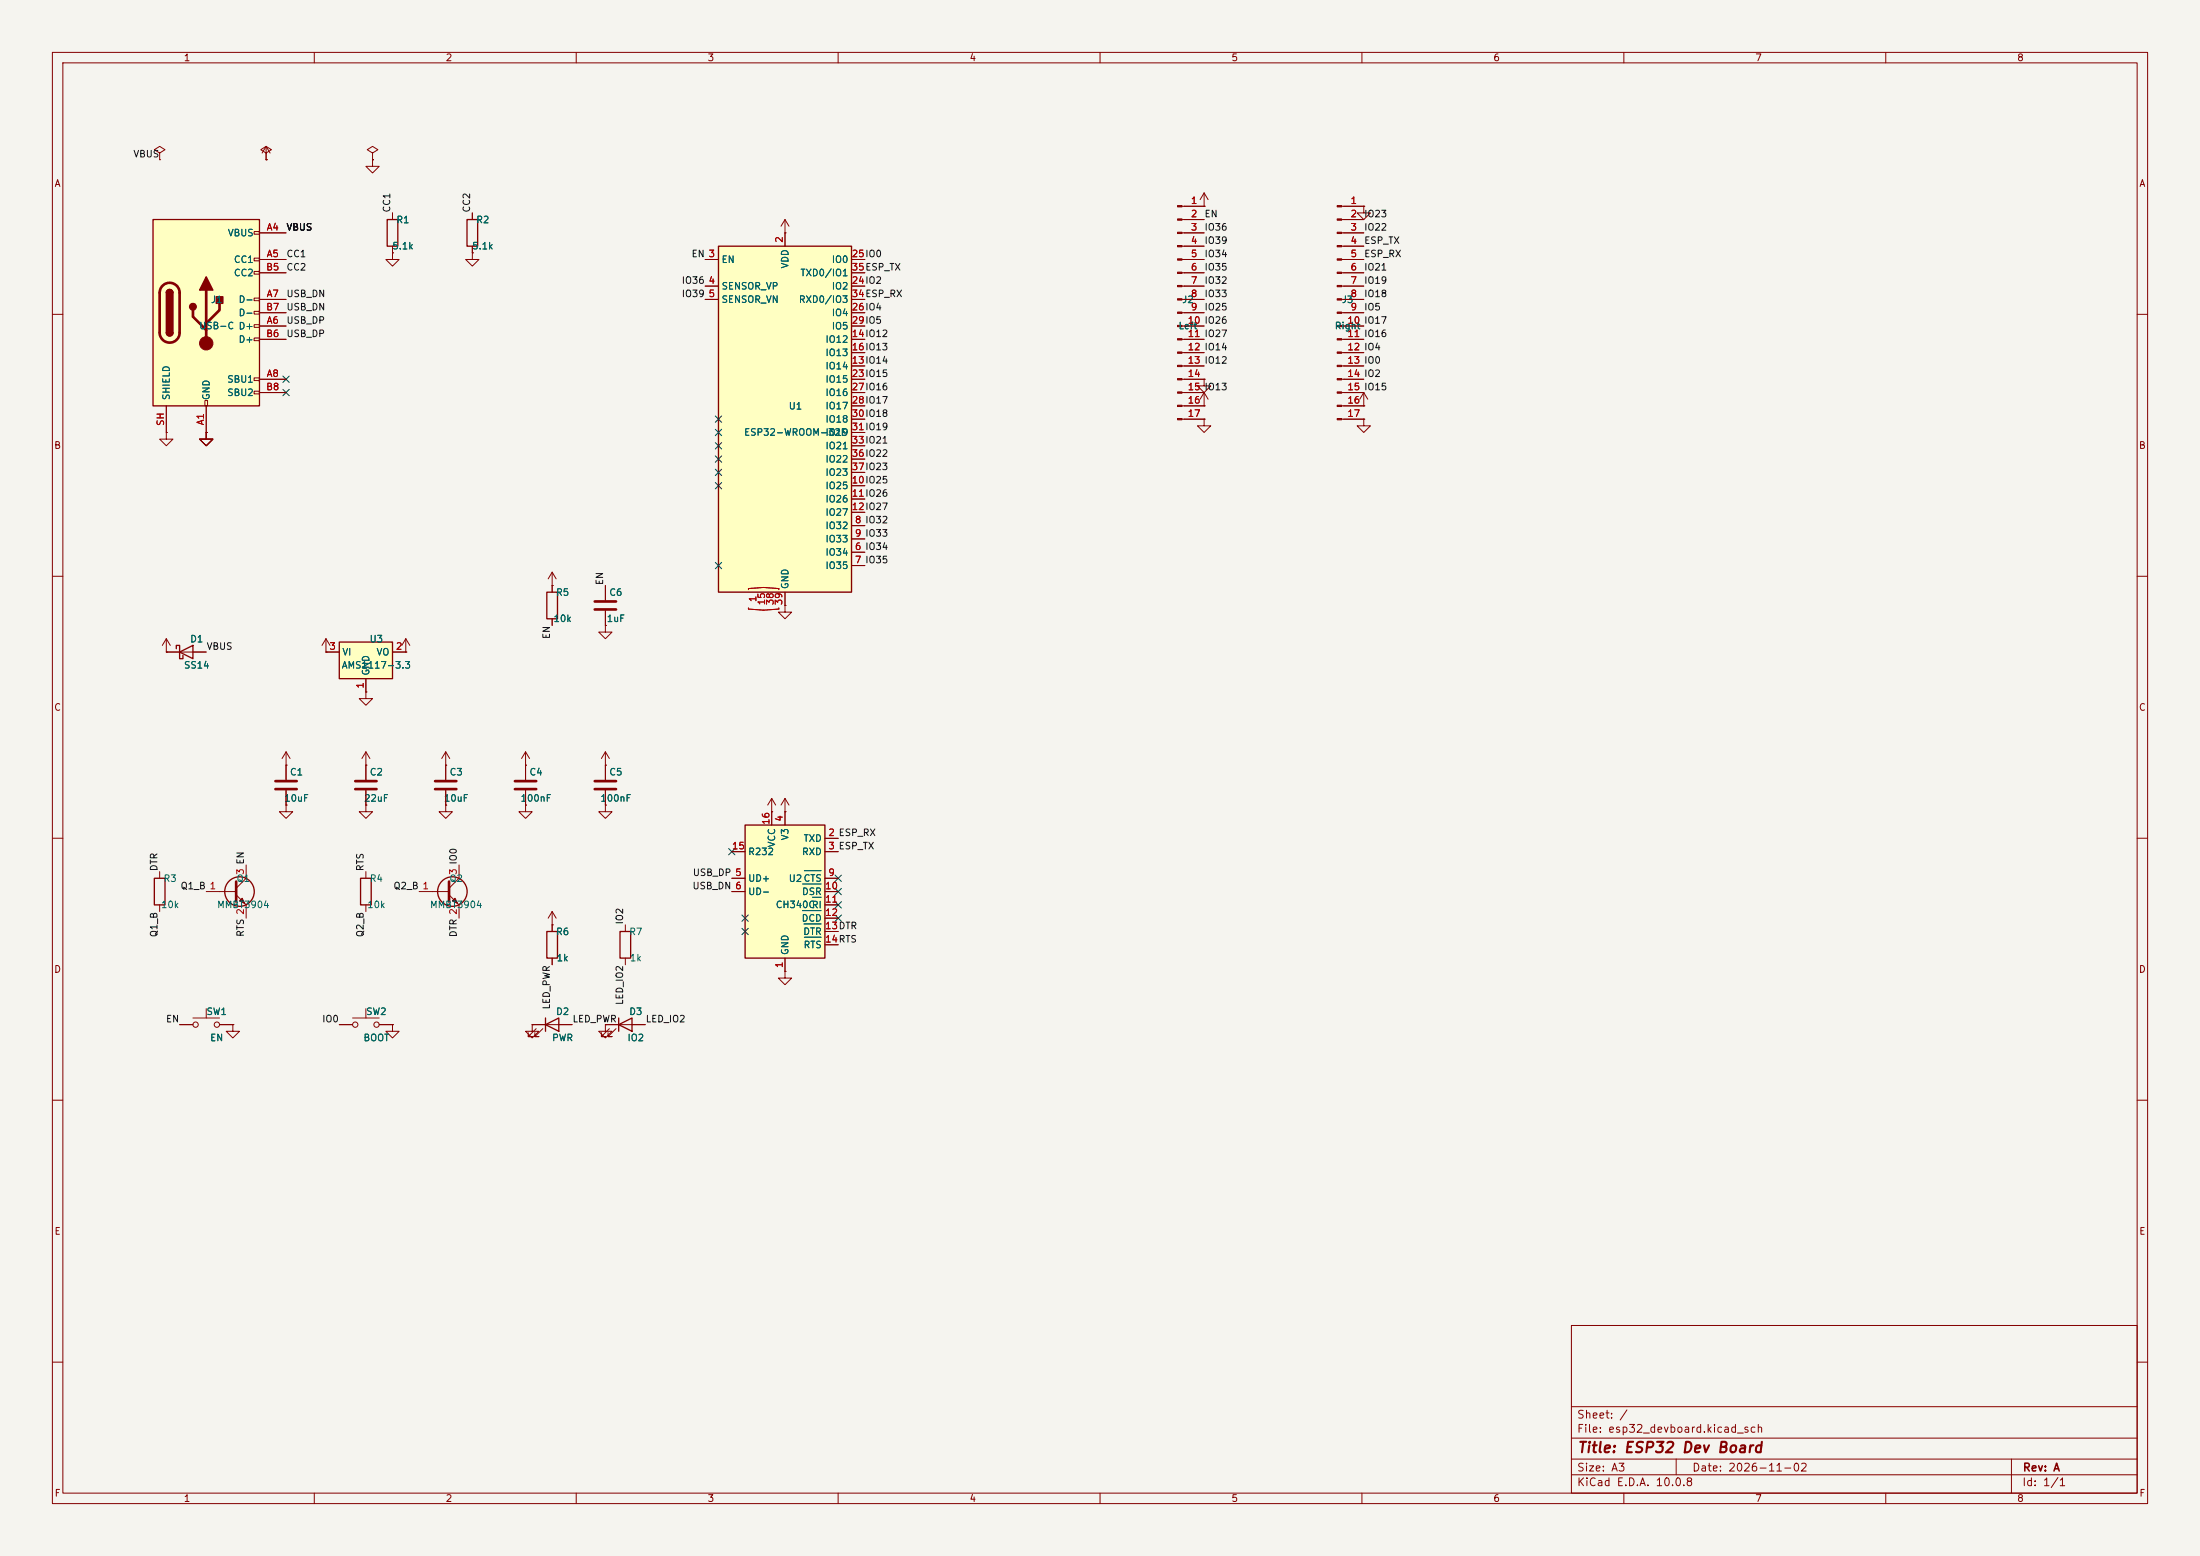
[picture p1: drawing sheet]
<svg xmlns="http://www.w3.org/2000/svg" width="420mm" height="297mm" viewBox="0 0 420 297" stroke-linecap="round" stroke-linejoin="round" font-family="sans-serif">
<path d="M0 0h420v297h-420z" fill="#f5f4ef" stroke="#f5f4ef" stroke-width=".19"/>
<g fill="none" stroke="#840000" stroke-width=".19">
<path d="M10 10h400v277h-400zM12 12h396v273h-396zM60 10v2M110 10v2M160 10v2M210 10v2M260 10v2M310 10v2M360 10v2M71.1 29.2l1-.6-1-.7-1 .7 1 .6v1.3M71.1 30.5h.1M74.9 48.3v1.2h1.3l-1.3 1.3-1.2-1.3h1.2"/>
<path d="M74.9 48.3h.1M90.2 48.3v1.2h1.2l-1.2 1.3-1.3-1.3h1.3M90.2 48.3h.1M149.9 44.5h.1M149.9 41.9l-.8 1.3M149.9 41.9l.7 1.3M149.9 41.9v2.6M10 60h2M408 60h2M39.4 82.6v1.2h1.2l-1.2 1.3-1.3-1.3h1.3M39.4 82.6h.1M10 110h2"/>
<path d="M408 110h2M62.2 124.5h.1M62.2 121.9l-.7 1.3M62.2 121.9l.8 1.3M62.2 121.9v2.6M77.5 124.5h.1M77.5 121.9l-.8 1.3M77.5 121.9l.7 1.3M77.5 121.9v2.6M10 160h2M408 160h2M10 210h2"/>
<path d="M408 210h2M300 253h108v32h-108zM10 260h2M300 278.5h108M300 274.5h108M300 268.5h108M320 278.5v3M384 278.5v6.5M408 260h2M60 285v2M110 285v2M160 285v2"/>
<path d="M210 285v2M260 285v2M300 281.5h108M310 285v2M360 285v2"/>
</g>
<path d="M29.2 41.9h20.3v35.6h-20.3z" fill="#ffffc2"/>
<g fill="none" stroke="#840000" stroke-width=".19">
<path d="M30.5 29.2l1-.6-1-.7-1 .7 1 .6v1.3M30.5 30.5h.1M50.8 29.2l1-.6-1-.7-1 .7 1 .6v1.3M50.8 30.5h.1M50.8 27.9l-.8 1.3M50.8 27.9l.8 1.3M50.8 27.9v2.6M225.7 39.4h4.2M229.9 39.4h.1M229.9 36.8l-.8 1.3M229.9 36.8l.7 1.3M229.9 36.8v2.6"/>
<path d="M256.1 39.4h4.2M260.3 39.4v1.2h1.3l-1.3 1.3-1.2-1.3h1.2M260.3 39.4h.1M48.5 44.2h1v.5h-1zM48.5 49.3h1v.5h-1zM48.5 51.8h1v.5h-1zM48.5 56.9h1v.5h-1zM48.5 59.4h1v.5h-1zM49.5 44.5h5.1M49.5 49.5h5.1M49.5 57.2h5.1M49.5 52.1h5.1"/>
<path d="M49.5 59.7h5.1M225.7 44.5h4.2M225.7 49.5h4.2M225.7 57.2h4.2M225.7 52.1h4.2M225.7 59.7h4.2M225.7 41.9h4.2M225.7 47h4.2M225.7 54.6h4.2M256.1 44.5h4.2M256.1 49.5h4.2M256.1 57.2h4.2"/>
<path d="M256.1 52.1h4.2M256.1 59.7h4.2M256.1 41.9h4.2M256.1 47h4.2M256.1 54.6h4.2M31.7 77.5v5.1M39.1 76.5h.5v1h-.5zM39.4 77.5v5.1M48.5 62h1v.5h-1zM48.5 64.5h1v.5h-1zM48.5 72.1h1v.5h-1zM48.5 74.7h1v.5h-1z"/>
<path d="M49.5 62.2h5.1M49.5 72.4h5.1M49.5 64.8h5.1M49.5 74.9h5.1M225.7 62.2h4.2M225.7 72.4h4.2M225.7 64.8h4.2M225.7 74.9h4.2M225.7 67.3h4.2M225.7 69.9h4.2M225.7 77.5h4.2M229.9 77.5h.1"/>
<path d="M229.9 72.4v1.3h1.2l-1.2 1.2-1.3-1.2h1.3M229.9 72.4h.1M229.9 74.9v2.6M229.9 74.9l-.8 1.3M229.9 74.9l.7 1.3M256.1 62.2h4.2M256.1 72.4h4.2M256.1 64.8h4.2M256.1 74.9h4.2M256.1 67.3h4.2M256.1 69.9h4.2M256.1 77.5h4.2"/>
<path d="M260.3 77.5h.1M260.3 74.9l-.7 1.3M260.3 74.9l.8 1.3M260.3 74.9v2.6M31.7 82.6v1.2h1.3l-1.3 1.3-1.2-1.3h1.2M31.7 82.6h.1M39.4 82.6v1.2h1.2l-1.2 1.3-1.3-1.3h1.3M39.4 82.6h.1M225.7 80h4.2M229.9 80v1.3h1.2l-1.2 1.3-1.3-1.3h1.3M229.9 80h.1M256.1 80h4.2"/>
<path d="M260.3 80v1.3h1.3l-1.3 1.3-1.2-1.3h1.2M260.3 80h.1M105.4 111.8h.1M105.4 109.2v3.8M105.4 118.1v1.3M105.4 109.2l-.8 1.3M105.4 109.2l.8 1.3M115.6 119.4v1.3h1.2l-1.2 1.2-1.3-1.2h1.3M115.6 119.4h.1M115.6 111.8v2.8M115.6 116.6v2.8M149.9 115.6v1.2h1.2l-1.2 1.3-1.3-1.3h1.3"/>
<path d="M149.9 115.6h.1M31.7 124.5h.1M31.7 121.9v2.6M31.7 121.9l-.7 1.3M31.7 121.9l.8 1.3M31.7 124.5h7.7M69.8 132.1v1.3h1.3l-1.3 1.2-1.2-1.2h1.2M69.8 132.1h.1M54.6 153.7v1.2h1.3l-1.3 1.3-1.3-1.3h1.3M54.6 153.7h.1M54.6 146.1h.1M54.6 143.5v5.3"/>
<path d="M54.6 150.9v2.8M54.6 143.5l-.8 1.3M54.6 143.5l.8 1.3M69.8 146.1h.1M69.8 153.7v1.2h1.3l-1.3 1.3-1.2-1.3h1.2M69.8 153.7h.1M69.8 143.5v5.3M69.8 150.9v2.8M69.8 143.5l-.7 1.3M69.8 143.5l.8 1.3M85.1 146.1h.1M85.1 153.7v1.2h1.3l-1.3 1.3-1.3-1.3h1.3"/>
<path d="M85.1 153.7h.1M85.1 143.5v5.3M85.1 150.9v2.8M85.1 143.5l-.8 1.3M85.1 143.5l.8 1.3M100.3 153.7v1.2h1.3l-1.3 1.3-1.2-1.3h1.2M100.3 153.7h.1M100.3 146.1h.1M100.3 143.5v5.3M100.3 150.9v2.8M100.3 143.5l-.7 1.3M100.3 143.5l.8 1.3"/>
<path d="M115.6 146.1h.1M115.6 153.7v1.2h1.2l-1.2 1.3-1.3-1.3h1.3M115.6 153.7h.1M115.6 143.5l-.8 1.3M115.6 143.5l.7 1.3M115.6 143.5v5.3M115.6 150.9v2.8M30.5 166.4v1.2M30.5 172.7v1.3M39.4 170.2h5.7M45.1 170.8l1.9 1.9v2.6M47 165.1v2.5l-1.9 1.9"/>
<path d="M69.8 166.4v1.2M69.8 172.7v1.3M80 170.2h5.7M85.7 170.8l1.9 1.9v2.6M87.6 165.1v2.5l-1.9 1.9M105.4 176.5h.1M105.4 174v3.8M105.4 174l-.8 1.3M105.4 174l.8 1.3M34.3 195.6h2.5M36.8 194.3h5.1M39.4 192.5v1.8"/>
<path d="M41.9 195.6h2.5M44.4 195.6v1.3h1.3l-1.3 1.2-1.2-1.2h1.2M44.4 195.6h.1M64.8 195.6h2.5M67.3 194.3h5.1M69.8 192.5v1.8M72.4 195.6h2.5M74.9 195.6v1.3h1.3l-1.3 1.2-1.2-1.2h1.2M74.9 195.6h.1M101.6 195.6v1.3h1.3l-1.3 1.2-1.3-1.2h1.3M101.6 195.6h.1M101.6 195.6h7.6"/>
<path d="M102.4 196.3l-1.6 1.6h.8h-.8v-.8M103.6 196.3l-1.5 1.6h.8h-.8v-.8M105.4 182.9v1.3"/>
<circle cx="37.3" cy="195.6" r=".51"/>
<circle cx="41.4" cy="195.6" r=".51"/>
<circle cx="67.8" cy="195.6" r=".51"/>
<circle cx="71.9" cy="195.6" r=".51"/>
</g>
<g fill="none" stroke="#840000" stroke-width=".25">
<path d="M29.2 41.9h20.3v35.6h-20.3zM31.7 55.9a.64 .64 0 0 1 .7-.7 .64 .64 0 0 1 .6 .7M31.7 63.5a.64 .64 0 0 0 .7 .6 .64 .64 0 0 0 .6-.6M104.4 113h2v5.1h-2zM33.7 123.8v-.6h.6v2.5h.6v-.6M34.3 124.5l2.5-1.3v2.5zM29.5 167.6h2v5.1h-2zM68.8 167.6h2.1v5.1h-2.1zM104.4 177.8h2v5.1h-2zM104.1 195.6l2.6-1.3v2.6zM104.1 194.3v2.6"/>
<circle cx="45.7" cy="170.2" r="2.82"/>
<circle cx="86.4" cy="170.2" r="2.82"/>
</g>
<g fill="none" stroke="#840000" stroke-width=".51">
<path d="M31 54.5a1.9 1.9 0 0 1 2.1-.4 1.9 1.9 0 0 1 1.2 1.8v7.6a1.91 1.91 0 0 1-1.9 1.9 1.91 1.91 0 0 1-1.9-1.9v-7.8l.2-.6zM36.8 59.2v1.3l2.6 2.5M39.4 55.4v10.1M41.9 57.9v1.3l-2.5 2.5M113.5 114.8h4.1M113.5 116.3h4.1M52.6 149.1h4M52.6 150.6h4M67.8 149.1h4.1M67.8 150.6h4.1M83.1 149.1h4M83.1 150.6h4"/>
<path d="M98.3 149.1h4.1M98.3 150.6h4.1M113.5 149.1h4.1M113.5 150.6h4.1M45.1 168.3v3.8M85.7 168.3v3.8"/>
</g>
<g fill="#840000" stroke="#840000" stroke-width=".25">
<path d="M31.7 55.9h1.3v7.6h-1.3z"/>
<path d="M31.9 55.4a.64 .64 0 0 1 .7-.1 .64 .64 0 0 1 .4 .6h-1.3z"/>
<path d="M31.7 63.5h1.3a.64 .64 0 0 1-.6 .6 .64 .64 0 0 1-.7-.6z"/>
<path d="M39.4 52.8l1.2 2.6h-2.5z"/>
<path d="M41.3 56.6h1.2v1.3h-1.2z"/>
<circle cx="36.8" cy="58.5" r=".63"/>
</g>
<g fill="#840000" stroke="#840000" stroke-width=".19">
<path d="M45.7 172l.5-.5 .5 1z"/>
<path d="M86.4 172l.5-.5 .5 1z"/>
<path d="M255.3 39.2h.8v.3h-.8z"/>
<path d="M255.3 41.8h.8v.2h-.8z"/>
<path d="M255.3 44.3h.8v.3h-.8z"/>
<path d="M255.3 46.9h.8v.2h-.8z"/>
<path d="M255.3 49.4h.8v.3h-.8z"/>
<path d="M255.3 51.9h.8v.3h-.8z"/>
<path d="M255.3 54.5h.8v.2h-.8z"/>
<path d="M255.3 57h.8v.3h-.8z"/>
<path d="M255.3 59.6h.8v.2h-.8z"/>
<path d="M255.3 62.1h.8v.3h-.8z"/>
<path d="M255.3 64.6h.8v.3h-.8z"/>
<path d="M255.3 67.2h.8v.2h-.8z"/>
<path d="M255.3 69.7h.8v.3h-.8z"/>
<path d="M255.3 72.3h.8v.2h-.8z"/>
<path d="M255.3 74.8h.8v.3h-.8z"/>
<path d="M255.3 77.3h.8v.3h-.8z"/>
<path d="M255.3 79.9h.8v.2h-.8z"/>
<path d="M224.8 39.2h.9v.3h-.9z"/>
<path d="M224.8 41.8h.9v.2h-.9z"/>
<path d="M224.8 44.3h.9v.3h-.9z"/>
<path d="M224.8 46.9h.9v.2h-.9z"/>
<path d="M224.8 49.4h.9v.3h-.9z"/>
<path d="M224.8 51.9h.9v.3h-.9z"/>
<path d="M224.8 54.5h.9v.2h-.9z"/>
<path d="M224.8 57h.9v.3h-.9z"/>
<path d="M224.8 59.6h.9v.2h-.9z"/>
<path d="M224.8 62.1h.9v.3h-.9z"/>
<path d="M224.8 64.6h.9v.3h-.9z"/>
<path d="M224.8 67.2h.9v.2h-.9z"/>
<path d="M224.8 69.7h.9v.3h-.9z"/>
<path d="M224.8 72.3h.9v.2h-.9z"/>
<path d="M224.8 74.8h.9v.3h-.9z"/>
<path d="M224.8 77.3h.9v.3h-.9z"/>
<path d="M224.8 79.9h.9v.2h-.9z"/>
<circle cx="39.4" cy="65.5" r="1.27"/>
</g>
<path d="M137.2 47h25.4v66h-25.4z" fill="#ffffc2"/>
<path d="M137.2 47h25.4v66h-25.4zM118.4 177.8h2v5.1h-2zM118.1 195.6l2.5-1.3v2.6zM118.1 194.3v2.6" fill="none" stroke="#840000" stroke-width=".25"/>
<g fill="none" stroke="#840000" stroke-width=".19">
<path d="M134.6 49.5h2.6M134.6 54.6h2.6M134.6 57.2h2.6M149.9 44.5v2.5M162.6 49.5h2.5M162.6 54.6h2.5M162.6 57.2h2.5M162.6 59.7h2.5M162.6 52.1h2.5M162.6 69.9h2.5M162.6 64.8h2.5M162.6 67.3h2.5"/>
<path d="M162.6 72.4h2.5M162.6 74.9h2.5M162.6 77.5h2.5M162.6 62.2h2.5M162.6 92.7h2.5M162.6 95.3h2.5M162.6 97.8h2.5M162.6 80h2.5M162.6 82.6h2.5M162.6 85.1h2.5M162.6 87.6h2.5M162.6 90.2h2.5"/>
<path d="M149.9 113v2.6M162.6 105.4h2.5M162.6 108h2.5M162.6 100.3h2.5M162.6 102.9h2.5M119.4 176.5v1.3M115.6 195.6v1.3h1.2l-1.2 1.2-1.3-1.2h1.3M115.6 195.6h.1M115.6 195.6h7.6M116.3 196.3l-1.5 1.6h.8h-.8v-.8M117.6 196.3l-1.5 1.6h.7h-.7v-.8M119.4 182.9v1.3"/>
</g>
<path d="M142.9 112.6v-.3l2.9-.2 2.9 .2v.3M142.9 116v.3l2.9 .2 2.9-.2v-.3" fill="none" stroke="#a90000" stroke-width=".19"/>
<path d="M142.2 157.5h15.3v25.4h-15.3z" fill="#ffffc2"/>
<path d="M73.9 41.9h2v5.1h-2zM89.2 41.9h2v5.1h-2zM142.2 157.5h15.3v25.4h-15.3z" fill="none" stroke="#840000" stroke-width=".25"/>
<g fill="none" stroke="#840000" stroke-width=".19">
<path d="M71.1 30.5v1.3h1.3l-1.3 1.2-1.3-1.2h1.3M71.1 30.5h.1M74.9 40.6v1.3M74.9 47v1.3M90.2 40.6v1.3M90.2 47v1.3M147.3 154.9h.1M147.3 152.4v5.1M147.3 152.4l-.7 1.3M147.3 152.4l.8 1.3M149.9 154.9h.1M149.9 152.4v5.1"/>
<path d="M149.9 152.4l-.8 1.3M149.9 152.4l.7 1.3M139.7 162.6h2.5M139.7 167.6h2.5M139.7 170.2h2.5M157.5 160h2.5M157.5 162.6h2.5M157.5 167.6h2.5M157.5 170.2h2.5M157.5 172.7h2.5M157.5 175.3h2.5M157.5 177.8h2.5"/>
<path d="M149.9 185.4v1.3h1.2l-1.2 1.3-1.3-1.3h1.3M149.9 185.4h.1M149.9 182.9v2.5M157.5 180.3h2.5"/>
</g>
<path d="M153.2 173.8h3.5M153.2 168.7h3.5M153.5 176.4h3.2M153.6 166.2h3.1M153.6 178.9h3.1M155.1 171.3h1.6" fill="none" stroke="#006464" stroke-width=".19"/>
<path d="M64.8 122.6h10.1v6.9h-10.1z" fill="#ffffc2"/>
<path d="M64.8 122.6h10.1v6.9h-10.1z" fill="none" stroke="#840000" stroke-width=".25"/>
<g fill="none" stroke="#840000" stroke-width=".19">
<path d="M50.8 30.5h.1M71.1 30.5h.1M226.1 39.4h3.8M229.9 39.4h.1M256.5 39.4h3.8M260.3 39.4h.1M49.5 44.5h5.1M49.5 49.5h5.1M49.5 57.2h5.1M49.5 52.1h5.1M49.5 59.7h5.1M74.9 48.3h.1"/>
<path d="M74.9 40.6v1.3M74.9 47v1.3M90.2 48.3h.1M90.2 40.6v1.3M90.2 47v1.3M134.6 49.5h2.6M134.6 57.2h2.6M134.6 54.6h2.6M149.9 44.5h.1M149.9 44.5v2.5M162.6 49.5h2.5M162.6 57.2h2.5"/>
<path d="M162.6 52.1h2.5M162.6 59.7h2.5M162.6 54.6h2.5M226.1 44.5h3.8M226.1 49.5h3.8M226.1 57.2h3.8M226.1 52.1h3.8M226.1 59.7h3.8M226.1 54.6h3.8M226.1 41.9h3.8M226.1 47h3.8M256.5 44.5h3.8"/>
<path d="M256.5 49.5h3.8M256.5 57.2h3.8M256.5 52.1h3.8M256.5 59.7h3.8M256.5 54.6h3.8M256.5 41.9h3.8M256.5 47h3.8M31.7 77.5v5.1M39.4 77.5v5.1M49.5 62.2h5.1M49.5 72.4h5.1M49.5 64.8h5.1"/>
<path d="M49.5 74.9h5.1M162.6 62.2h2.5M162.6 72.4h2.5M162.6 64.8h2.5M162.6 74.9h2.5M162.6 69.9h2.5M162.6 67.3h2.5M162.6 77.5h2.5M226.1 62.2h3.8M226.1 72.4h3.8M226.1 64.8h3.8M226.1 74.9h3.8"/>
<path d="M226.1 69.9h3.8M226.1 67.3h3.8M226.1 77.5h3.8M229.9 72.4h.1M229.9 77.5h.1M256.5 62.2h3.8M256.5 72.4h3.8M256.5 64.8h3.8M256.5 74.9h3.8M256.5 69.9h3.8M256.5 67.3h3.8M256.5 77.5h3.8"/>
<path d="M260.3 77.5h.1M31.7 82.6h.1M39.4 82.6h.1M162.6 92.7h2.5M162.6 95.3h2.5M162.6 97.8h2.5M162.6 80h2.5M162.6 82.6h2.5M162.6 85.1h2.5M162.6 87.6h2.5M162.6 90.2h2.5M226.1 80h3.8"/>
<path d="M229.9 80h.1M256.5 80h3.8M260.3 80h.1M105.4 111.8h.1M105.4 111.8v1.2M105.4 118.1v1.3M115.6 119.4h.1M115.6 111.8v2.8M115.6 116.6v2.8M149.9 115.6h.1M149.9 113v2.6M162.6 105.4h2.5"/>
<path d="M162.6 108h2.5M162.6 100.3h2.5M162.6 102.9h2.5M31.7 124.5h.1M31.7 124.5h2.6M36.8 124.5h2.6M62.2 124.5h.1M62.2 124.5h2.6M69.8 132.1h.1M69.8 129.5v2.6M74.9 124.5h2.6M77.5 124.5h.1"/>
<path d="M54.6 146.1h.1M54.6 153.7h.1M54.6 146.1v2.7M54.6 150.9v2.8M69.8 153.7h.1M69.8 146.1h.1M69.8 146.1v2.7M69.8 150.9v2.8M85.1 153.7h.1M85.1 146.1h.1M85.1 146.1v2.7M85.1 150.9v2.8"/>
<path d="M100.3 146.1h.1M100.3 153.7h.1M100.3 146.1v2.7M100.3 150.9v2.8M115.6 146.1h.1M115.6 153.7h.1M115.6 146.1v2.7M115.6 150.9v2.8M147.3 154.9h.1M147.3 154.9v2.6M149.9 154.9h.1M149.9 154.9v2.6"/>
<path d="M105.4 176.5h.1M105.4 176.5v1.3M139.7 162.6h2.5M139.7 167.6h2.5M139.7 170.2h2.5M157.5 160h2.5M157.5 162.6h2.5M157.5 167.6h2.5M157.5 170.2h2.5M157.5 172.7h2.5M157.5 175.3h2.5M157.5 177.8h2.5"/>
<path d="M34.3 195.6h2.5M41.9 195.6h2.5M44.4 195.6h.1M64.8 195.6h2.5M72.4 195.6h2.5M74.9 195.6h.1M101.6 195.6h.1M101.6 195.6h2.5M105.4 182.9v1.3M106.7 195.6h2.5M115.6 195.6h.1M115.6 195.6h2.5"/>
<path d="M120.6 195.6h2.6M149.9 185.4h.1M149.9 182.9v2.5M157.5 180.3h2.5"/>
</g>
<g fill="none" stroke="#000084" stroke-width=".19">
<path d="M54 74.3l1.2 1.2M54 71.8l1.2 1.2M55.2 74.3l-1.2 1.2M55.2 71.8l-1.2 1.2M136.6 79.4l1.2 1.2M137.8 79.4l-1.2 1.2M136.6 89.6l1.2 1.2M136.6 92.1l1.2 1.2M136.6 87l1.2 1.2M136.6 84.5l1.2 1.2M136.6 81.9l1.2 1.3M137.8 89.6l-1.2 1.2"/>
<path d="M137.8 92.1l-1.2 1.2M137.8 87l-1.2 1.2M137.8 84.5l-1.2 1.2M137.8 81.9l-1.2 1.3M136.6 107.3l1.2 1.3M137.8 107.3l-1.2 1.3M139.1 162l1.2 1.2M140.3 162l-1.2 1.2M141.6 174.7l1.2 1.2M141.6 177.2l1.2 1.2M142.8 174.7l-1.2 1.2M142.8 177.2l-1.2 1.2"/>
<path d="M159.4 167l1.2 1.2M159.4 169.6l1.2 1.2M159.4 172.1l1.2 1.2M159.4 174.7l1.2 1.2M160.6 167l-1.2 1.2M160.6 169.6l-1.2 1.2M160.6 172.1l-1.2 1.2M160.6 174.7l-1.2 1.2"/>
</g>
<path d="M153.2 173.8h3.5M153.2 168.7h3.5M153.5 176.4h3.2M153.6 166.2h3.1M153.6 178.9h3.1M155.1 171.3h1.6" fill="none" stroke="#006464" stroke-width=".19"/>
<path d="M142.9 112.6v-.3l2.9-.2 2.9 .2v.3M142.9 116v.3l2.9 .2 2.9-.2v-.3" fill="none" stroke="#a90000" stroke-width=".19"/>
<text font-size="2" fill="#840000" x="301" y="277.8">Title: ESP32 Dev Board</text>
<g font-size="1.5" fill="#840000">
<text x="300.9" y="273.8">File: esp32_devboard.kicad_sch</text>
<text x="300.9" y="271.1">Sheet: /</text>
<text x="300.9" y="281.2">Size: A3</text>
<text x="322.9" y="281.2">Date: 2026-11-02</text>
<text x="386" y="281.2">Rev: A</text>
<text x="300.9" y="284">KiCad E.D.A. 10.0.8</text>
<text x="385.9" y="284">Id: 1/1</text>
</g>
<g font-size="1.3" fill="#840000">
<text x="35" y="12">1</text>
<text x="85" y="12">2</text>
<text x="135" y="12">3</text>
<text x="185" y="12">4</text>
<text x="235" y="12">5</text>
<text x="285" y="12">6</text>
<text x="335" y="12">7</text>
<text x="385" y="12">8</text>
<text x="10.3" y="36">A</text>
<text x="408.3" y="36">A</text>
<text x="10.2" y="86">B</text>
<text x="408.2" y="86">B</text>
<text x="10.2" y="136">C</text>
<text x="408.2" y="136">C</text>
<text x="10.2" y="186">D</text>
<text x="408.2" y="186">D</text>
<text x="10.3" y="236">E</text>
<text x="408.3" y="236">E</text>
<text x="10.3" y="286">F</text>
<text x="35" y="287">1</text>
<text x="85" y="287">2</text>
<text x="135" y="287">3</text>
<text x="185" y="287">4</text>
<text x="235" y="287">5</text>
<text x="285" y="287">6</text>
<text x="335" y="287">7</text>
<text x="385" y="287">8</text>
<text x="408.3" y="286">F</text>
</g>
<g font-size="1.3" fill="#0f0f0f">
<text x="25.4" y="30.4">VBUS</text>
<text x="74.8" y="40.7" transform="rotate(-90 74.8 40.7)">CC1</text>
<text x="90" y="40.7" transform="rotate(-90 90 40.7)">CC2</text>
<text x="229.8" y="41.8">EN</text>
<text x="260.3" y="41.8">IO23</text>
<text x="54.6" y="44.3">VBUS</text>
<text x="229.8" y="44.3">IO36</text>
<text x="229.8" y="46.9">IO39</text>
<text x="260.3" y="44.3">IO22</text>
<text x="260.3" y="46.9">ESP_TX</text>
<text x="54.6" y="49.4">CC1</text>
<text x="54.6" y="51.9">CC2</text>
<text x="131.9" y="49.4">EN 3</text>
<text x="229.8" y="51.9">IO35</text>
<text x="229.8" y="49.4">IO34</text>
<text x="260.3" y="51.9">IO21</text>
<text x="260.3" y="49.4">ESP_RX</text>
<text x="54.6" y="57">USB_DN</text>
<text x="54.6" y="59.6">USB_DN</text>
<text x="130" y="57">IO39</text>
<text x="130" y="54.5">IO36</text>
<text x="229.8" y="54.5">IO32</text>
<text x="229.8" y="57">IO33</text>
<text x="229.8" y="59.6">IO25</text>
<text x="260.3" y="59.6">IO5</text>
<text x="260.3" y="54.5">IO19</text>
<text x="260.3" y="57">IO18</text>
<text x="54.6" y="62.1">USB_DP</text>
<text x="54.6" y="64.6">USB_DP</text>
<text x="115.4" y="111.8" transform="rotate(-90 115.4 111.8)">EN</text>
<text x="39.3" y="124.3">VBUS</text>
<text x="105.3" y="122.1" transform="rotate(-90 105.3 122.1)">EN</text>
<text x="30.4" y="166.4" transform="rotate(-90 30.4 166.4)">DTR</text>
<text x="69.7" y="166.4" transform="rotate(-90 69.7 166.4)">RTS</text>
<text x="132.2" y="167.5">USB_DP 5</text>
<text x="34.4" y="170.1">Q1_B 1</text>
<text x="75" y="170.1">Q2_B 1</text>
<text x="132.1" y="170.1">USB_DN 6</text>
<text x="30.4" y="179" transform="rotate(-90 30.4 179)">Q1_B</text>
<text x="46.9" y="178.9" transform="rotate(-90 46.9 178.9)">RTS 2</text>
<text x="69.7" y="179" transform="rotate(-90 69.7 179)">Q2_B</text>
<text x="87.5" y="179" transform="rotate(-90 87.5 179)">DTR 2</text>
<text x="119.3" y="176.6" transform="rotate(-90 119.3 176.6)">IO2</text>
<text x="119.3" y="191.9" transform="rotate(-90 119.3 191.9)">LED_IO2</text>
<text x="31.6" y="195.5">EN</text>
<text x="61.4" y="195.5">IO0</text>
<text x="105.3" y="192.8" transform="rotate(-90 105.3 192.8)">LED_PWR</text>
<text x="109.2" y="195.5">LED_PWR</text>
<text x="123.2" y="195.5">LED_IO2</text>
</g>
<g font-size="1.3" fill="#a90000">
<text x="227.2" y="39.2">1</text>
<text x="227.2" y="41.8">2</text>
<text x="257.7" y="39.2">1</text>
<text x="257.7" y="41.8">2</text>
<text x="50.8" y="44.3">A4</text>
<text x="149.7" y="46.5" transform="rotate(-90 149.7 46.5)">2</text>
<text x="227.2" y="44.3">3</text>
<text x="227.2" y="46.9">4</text>
<text x="257.7" y="44.3">3</text>
<text x="257.7" y="46.9">4</text>
<text x="50.7" y="51.9">B5</text>
<text x="50.8" y="49.4">A5</text>
<text x="135.2" y="49.4">3</text>
<text x="162.5" y="49.4">25IO0</text>
<text x="162.5" y="51.9">35ESP_TX</text>
<text x="162.5" y="49.4">25</text>
<text x="162.5" y="51.9">35</text>
<text x="227.2" y="49.4">5</text>
<text x="227.2" y="51.9">6</text>
<text x="257.7" y="49.4">5</text>
<text x="257.7" y="51.9">6</text>
<text x="50.7" y="59.6">B7</text>
<text x="50.8" y="57">A7</text>
<text x="135.2" y="54.5">4</text>
<text x="135.2" y="57">5</text>
<text x="162.5" y="54.5">24IO2</text>
<text x="162.5" y="59.6">26IO4</text>
<text x="162.5" y="57">34ESP_RX</text>
<text x="162.5" y="54.5">24</text>
<text x="162.5" y="59.6">26</text>
<text x="162.5" y="57">34</text>
<text x="227.2" y="54.5">7</text>
<text x="227.2" y="57">8</text>
<text x="227.2" y="59.6">9</text>
<text x="257.7" y="54.5">7</text>
<text x="257.7" y="57">8</text>
<text x="257.7" y="59.6">9</text>
<text x="50.7" y="64.6">B6</text>
<text x="50.8" y="62.1">A6</text>
<text x="162.5" y="64.6">14IO12</text>
<text x="162.5" y="62.1">29IO5</text>
<text x="162.5" y="64.6">14</text>
<text x="162.5" y="62.1">29</text>
<text x="226.6" y="62.1">10 IO26</text>
<text x="226.6" y="64.6">11 IO27</text>
<text x="226.6" y="62.1">10</text>
<text x="226.6" y="64.6">11</text>
<text x="257.1" y="62.1">10 IO17</text>
<text x="257.1" y="64.6">11 IO16</text>
<text x="257.1" y="62.1">10</text>
<text x="257.1" y="64.6">11</text>
<text x="162.5" y="69.7">13IO14</text>
<text x="162.5" y="67.2">16IO13</text>
<text x="162.5" y="69.7">13</text>
<text x="162.5" y="67.2">16</text>
<text x="226.6" y="67.2">12 IO14</text>
<text x="226.6" y="69.7">13 IO12</text>
<text x="226.6" y="67.2">12</text>
<text x="226.6" y="69.7">13</text>
<text x="257.1" y="67.2">12 IO4</text>
<text x="257.1" y="69.7">13 IO0</text>
<text x="257.1" y="67.2">12</text>
<text x="257.1" y="69.7">13</text>
<text x="50.7" y="74.8">B8</text>
<text x="50.8" y="72.3">A8</text>
<text x="162.5" y="72.3">23IO15</text>
<text x="162.5" y="74.8">27IO16</text>
<text x="162.5" y="77.3">28IO17</text>
<text x="162.5" y="72.3">23</text>
<text x="162.5" y="74.8">27</text>
<text x="162.5" y="77.3">28</text>
<text x="226.6" y="72.3">14</text>
<text x="226.6" y="74.8">15 IO13</text>
<text x="226.6" y="77.3">16</text>
<text x="226.6" y="74.8">15</text>
<text x="257.1" y="72.3">14 IO2</text>
<text x="257.1" y="74.8">15 IO15</text>
<text x="257.1" y="77.3">16</text>
<text x="257.1" y="72.3">14</text>
<text x="257.1" y="74.8">15</text>
<text x="31.6" y="81.4" transform="rotate(-90 31.6 81.4)">SH</text>
<text x="39.2" y="81.3" transform="rotate(-90 39.2 81.3)">A1</text>
<text x="162.5" y="79.9">30IO18</text>
<text x="162.5" y="82.4">31IO19</text>
<text x="162.5" y="79.9">30</text>
<text x="162.5" y="82.4">31</text>
<text x="226.6" y="79.9">17</text>
<text x="257.1" y="79.9">17</text>
<text x="162.5" y="85">33IO21</text>
<text x="162.5" y="87.5">36IO22</text>
<text x="162.5" y="85">33</text>
<text x="162.5" y="87.5">36</text>
<text x="162.5" y="92.6">10IO25</text>
<text x="162.5" y="95.1">11IO26</text>
<text x="162.5" y="90">37IO23</text>
<text x="162.5" y="92.6">10</text>
<text x="162.5" y="95.1">11</text>
<text x="162.5" y="90">37</text>
<text x="162.5" y="97.7">12IO27</text>
<text x="162.5" y="97.7">12</text>
<text x="163.1" y="100.2">8 IO32</text>
<text x="163.1" y="100.2">8</text>
<text x="163.1" y="105.3">6 IO34</text>
<text x="163.1" y="107.8">7 IO35</text>
<text x="163.1" y="102.7">9 IO33</text>
<text x="163.1" y="105.3">6</text>
<text x="163.1" y="107.8">7</text>
<text x="163.1" y="102.7">9</text>
<text x="144.7" y="115" transform="rotate(-90 144.7 115)">1</text>
<text x="146.3" y="115.6" transform="rotate(-90 146.3 115.6)">15</text>
<text x="148" y="115.6" transform="rotate(-90 148 115.6)">38</text>
<text x="149.6" y="115.6" transform="rotate(-90 149.6 115.6)">39</text>
<text x="62.8" y="124.3">3</text>
<text x="75.5" y="124.3">2</text>
<text x="69.7" y="131.5" transform="rotate(-90 69.7 131.5)">1</text>
<text x="147.2" y="157.5" transform="rotate(-90 147.2 157.5)">16</text>
<text x="149.7" y="156.9" transform="rotate(-90 149.7 156.9)">4</text>
<text x="158" y="159.9">2 ESP_RX</text>
<text x="158" y="159.9">2</text>
<text x="46.9" y="167.1" transform="rotate(-90 46.9 167.1)">3 EN</text>
<text x="87.5" y="167.1" transform="rotate(-90 87.5 167.1)">3 IO0</text>
<text x="139.6" y="162.4">15</text>
<text x="140.2" y="167.5">5</text>
<text x="158" y="162.4">3 ESP_TX</text>
<text x="158" y="167.5">9</text>
<text x="158" y="162.4">3</text>
<text x="140.2" y="170">6</text>
<text x="157.4" y="170">10</text>
<text x="157.4" y="172.6">11</text>
<text x="157.4" y="175.1">12</text>
<text x="157.4" y="177.7">13DTR</text>
<text x="157.4" y="177.7">13</text>
<text x="149.7" y="184.9" transform="rotate(-90 149.7 184.9)">1</text>
<text x="157.4" y="180.2">14RTS</text>
<text x="157.4" y="180.2">14</text>
</g>
<g font-size="1.3" fill="#006464">
<text x="43.4" y="45.4">VBUS</text>
<text x="74.8" y="47.9">5.1k</text>
<text x="75.6" y="42.9">R1</text>
<text x="90" y="47.9">5.1k</text>
<text x="90.8" y="42.9">R2</text>
<text x="44.5" y="50.5">CC1</text>
<text x="44.5" y="53">CC2</text>
<text x="137.6" y="50.5">EN</text>
<text x="150.8" y="51.4" transform="rotate(-90 150.8 51.4)">VDD</text>
<text x="152.7" y="53">TXD0/IO1</text>
<text x="158.7" y="50.5">IO0</text>
<text x="40.2" y="58.2">J1</text>
<text x="45.4" y="58.1">D-</text>
<text x="137.6" y="55.6">SENSOR_VP</text>
<text x="137.6" y="58.1">SENSOR_VN</text>
<text x="152.4" y="58.1">RXD0/IO3</text>
<text x="158.7" y="55.6">IO2</text>
<text x="225.6" y="58.2">J2</text>
<text x="256.1" y="58.2">J3</text>
<text x="37.9" y="63.2">USB-C D+</text>
<text x="45.4" y="65.7">D+</text>
<text x="45.4" y="60.7">D-</text>
<text x="157.5" y="65.7">IO12</text>
<text x="158.7" y="60.7">IO4</text>
<text x="158.7" y="63.2">IO5</text>
<text x="224.9" y="63.2">Left</text>
<text x="254.7" y="63.2">Right</text>
<text x="157.5" y="70.8">IO14</text>
<text x="157.5" y="68.3">IO13</text>
<text x="32.7" y="76.5" transform="rotate(-90 32.7 76.5)">SHIELD</text>
<text x="40.3" y="76.5" transform="rotate(-90 40.3 76.5)">GND</text>
<text x="43.3" y="73.4">SBU1</text>
<text x="43.3" y="75.9">SBU2</text>
<text x="157.5" y="73.4">IO15</text>
<text x="157.5" y="75.9">IO16</text>
<text x="141.9" y="83.5">ESP32-WROOM-32E</text>
<text x="150.5" y="78.5">U1</text>
<text x="157.5" y="78.4">IO17</text>
<text x="157.5" y="81">IO18</text>
<text x="157.5" y="83.5">IO19</text>
<text x="157.5" y="86.1">IO21</text>
<text x="157.5" y="88.6">IO22</text>
<text x="157.5" y="93.7">IO25</text>
<text x="157.5" y="91.1">IO23</text>
<text x="157.5" y="101.3">IO32</text>
<text x="157.5" y="96.2">IO26</text>
<text x="157.5" y="98.8">IO27</text>
<text x="157.5" y="106.4">IO34</text>
<text x="157.5" y="103.8">IO33</text>
<text x="150.8" y="112.5" transform="rotate(-90 150.8 112.5)">GND</text>
<text x="157.5" y="108.9">IO35</text>
<text x="105.6" y="119">10k</text>
<text x="106" y="114">R5</text>
<text x="115.7" y="119">1uF</text>
<text x="116.2" y="114">C6</text>
<text x="36.2" y="122.9">D1</text>
<text x="65.3" y="125.4">VI</text>
<text x="70.5" y="122.9">U3</text>
<text x="71.8" y="125.4">VO</text>
<text x="35" y="127.9">SS14</text>
<text x="65.1" y="127.9">AMS1117-3.3</text>
<text x="70.8" y="129.1" transform="rotate(-90 70.8 129.1)">GND</text>
<text x="55.2" y="148.3">C1</text>
<text x="70.5" y="148.3">C2</text>
<text x="85.7" y="148.3">C3</text>
<text x="101" y="148.3">C4</text>
<text x="116.2" y="148.3">C5</text>
<text x="54.2" y="153.3">10uF</text>
<text x="69.4" y="153.3">22uF</text>
<text x="84.6" y="153.3">10uF</text>
<text x="99.3" y="153.3">100nF</text>
<text x="114.5" y="153.3">100nF</text>
<text x="148.3" y="161.8" transform="rotate(-90 148.3 161.8)">VCC</text>
<text x="150.8" y="160.5" transform="rotate(-90 150.8 160.5)">V3</text>
<text x="153.3" y="161">TXD</text>
<text x="142.7" y="163.5">R232</text>
<text x="153" y="163.5">RXD</text>
<text x="30.6" y="173.6">10k</text>
<text x="31.1" y="168.6">R3</text>
<text x="41.3" y="173.6">MMBT3904</text>
<text x="45.1" y="168.6">Q1</text>
<text x="70" y="173.6">10k</text>
<text x="70.5" y="168.6">R4</text>
<text x="82" y="173.6">MMBT3904</text>
<text x="85.7" y="168.6">Q2</text>
<text x="142.7" y="168.6">UD+</text>
<text x="142.7" y="171.1">UD-</text>
<text x="148" y="173.6">CH340C</text>
<text x="150.5" y="168.6">U2CTS</text>
<text x="153" y="171.1">DSR</text>
<text x="154.9" y="173.7">RI</text>
<text x="106" y="178.8">R6</text>
<text x="120" y="178.8">R7</text>
<text x="152.9" y="176.2">DCD</text>
<text x="153.2" y="178.8">DTR</text>
<text x="106.2" y="183.8">1k</text>
<text x="120.1" y="183.8">1k</text>
<text x="150.8" y="182.4" transform="rotate(-90 150.8 182.4)">GND</text>
<text x="153.3" y="181.3">RTS</text>
<text x="39.3" y="194">SW1</text>
<text x="69.8" y="194">SW2</text>
<text x="106" y="194">D2</text>
<text x="120" y="194">D3</text>
<text x="40" y="199">EN</text>
<text x="69.3" y="199">BOOT</text>
<text x="105.3" y="199">PWR</text>
<text x="119.7" y="199">IO2</text>
</g>
</svg>
